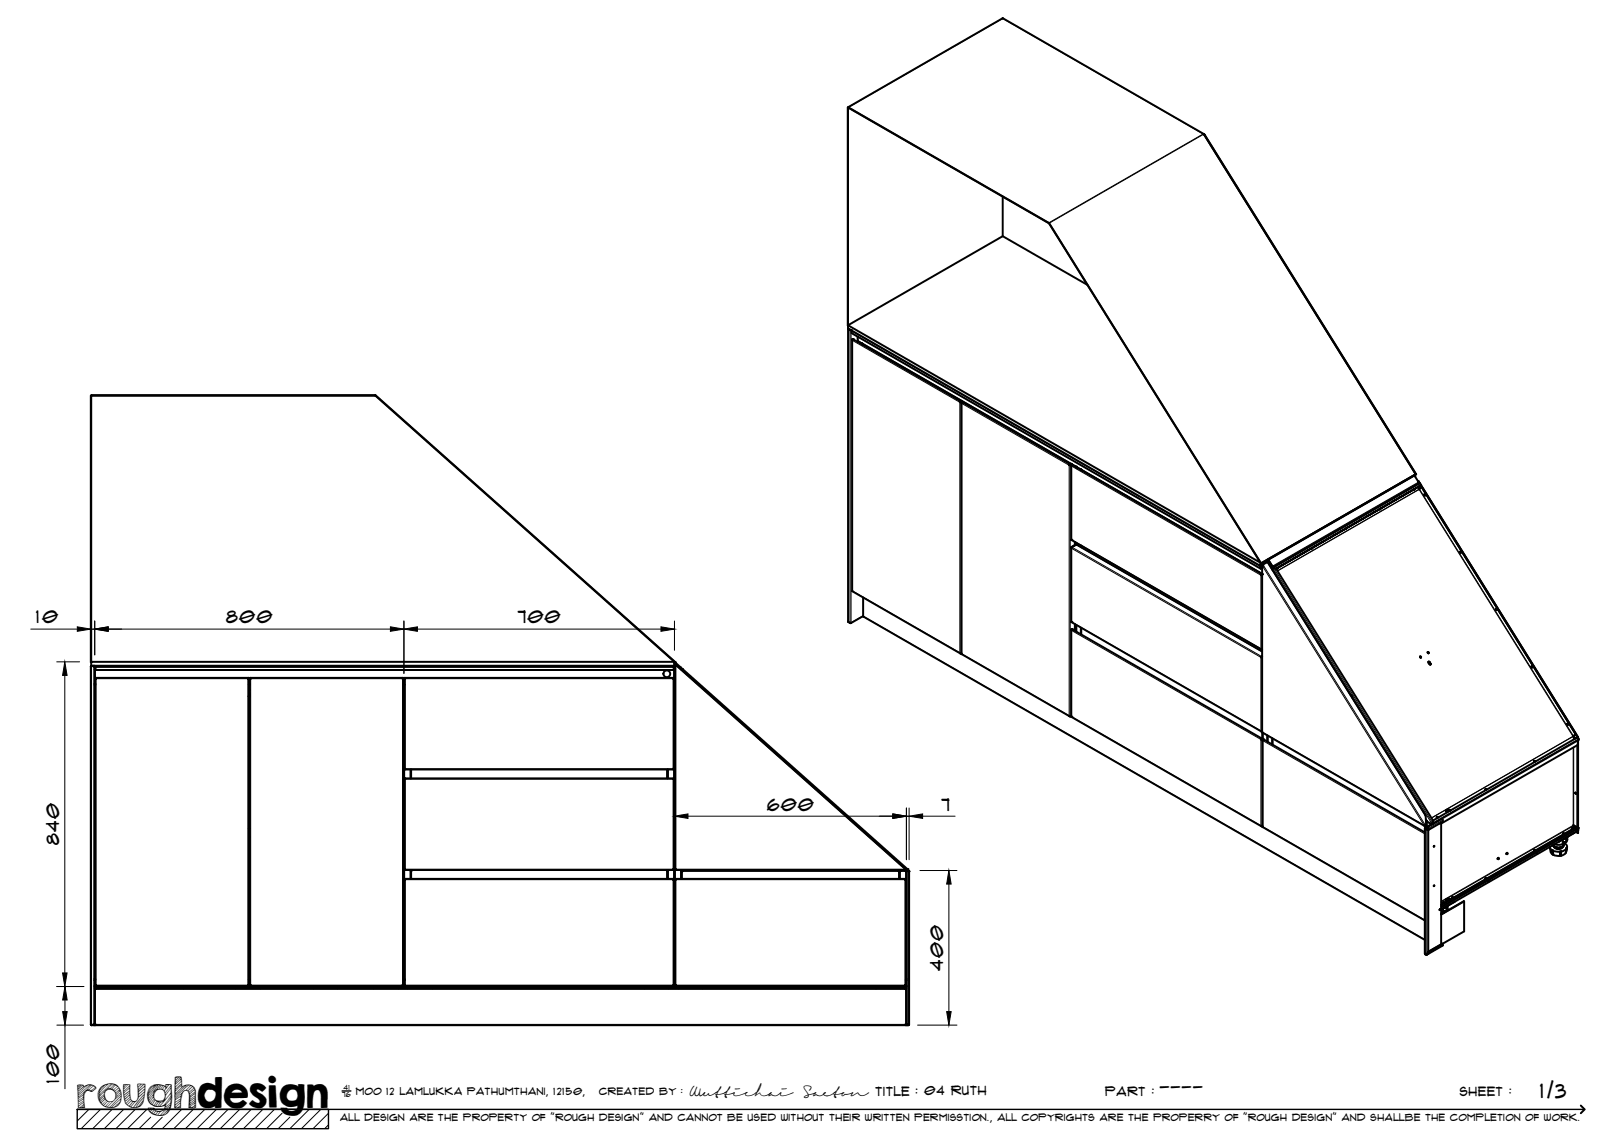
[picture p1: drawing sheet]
<svg xmlns="http://www.w3.org/2000/svg" width="420mm" height="297mm" viewBox="0 0 420 297" stroke-linecap="round" stroke-linejoin="round" font-family="sans-serif">
<!-- layer: Visible -->
<g fill="none" stroke="#000" stroke-width=".51">
<path d="M259.4 4.8h.1M219.4 27.8l40.1-23.1 52 30M311.5 34.8l54.9 87.9zM311.6 35l54.7 87.7-40.1 23.1-54.8-88M311.7 34.8l-.4-.1 .3 .3M259.4 50.9v10.2M271.3 57.7l-51.9-29.8v56.4v-56.5l52 30M271.3 57.6l55 88.1 40-22.9M259.4 61.1l-40 23.1 106.7 61.4v.8l-106.7-61.4v-.8M259.4 61.1l21.9 12.6M219.4 85.1l.1 75.8M219.5 85v.2z"/>
<path d="M219.9 85.4h.1M220 85.4h.2h-.3M220.3 85.7v.5M220.3 86.1l.1 .1M220.3 86.2l105.8 60.9M220.4 85.5l-.1 .2M220.5 87.9v65M220.7 87.8h.1M220.6 87.7h-.1M220.7 87.8l-.2 .3v-.3l.1 .1M220.7 87.8l27.9 16.1M221.9 87.1v1.4l.1-.2"/>
<path d="M221.9 88.4v.1M222 88.3l104.5 60.2M222.9 89.1h.3M223 89h.2M223 88.9l-.1 .2M223.1 88.9l.1 .2M223.1 88.9l-.2 .2M223.1 88.9h.1M223.2 89.1v.1M223.2 88.9v.2M223.2 89l.1 .1M223.3 89l-.1 .2v-.2"/>
<path d="M97 102.2l-73.4 .1-.1 69.1 .1-69 73.4-.1M97.1 102.2l.1 .1M97.1 102.3v.1M97.1 102.4l77.6 68.9M97.2 102.3l77.5 69M248.4 104.1l.2-.2-.3 .2M248.5 104h-.1M248.6 103.9l-.2 .2M248.6 103.9l.4 .2M248.6 103.9h-.1M248.7 103.9h-.1M248.8 104.2v65l27.9 16.1"/>
<path d="M248.9 104h-.1M249 104.1l-.2 .3v-.4l.1 .2M249 104.1l27.9 16M249 104.1h-.1M277.1 120l-.1 .2M276.7 120.3l.2-.1-.3 .2M276.8 120.3h-.1M276.9 120.1l-.2 .2M276.9 120.2l.3 .1M276.9 120.1v.1M276.9 120.2h-.1M277 120.2l.2 .1"/>
<path d="M277 120.2h-.1M277.1 120.1h.1M277.2 120.4v19.3l49.1 28.3M277.2 120.3v.3l.2-.3M277.2 120.3l.1 .1M277.2 120.1l-.2 .1M277.3 120.1v.1M277.3 120.3h.1M277.3 120.3h-.1M277.3 120.1v.2M277.4 120.3h.1M277.4 120.3l49.1 28.3"/>
<path d="M277.4 120.3h-.1M278.3 120.7v.1M278.5 120.9h-.1M278.5 120.8h-.2M278.6 120.8v.1M278.6 120.9h-.1M279.6 121.4l-.1 .1M279.7 121.5v.1M279.7 121.5l-.1 .1M279.7 121.5h.1M279.7 121.6h.1M279.8 121.5l-.1 .1"/>
<path d="M279.8 121.6v.1M279.9 121.6l-.1 .1M348.1 136.8h.1M348.3 136.7l-.2 .2M348.3 136.7l-.1 .2-.1-.1M357.1 131.6l-.1 .2M357.2 131.6l-.1 .2-.2-.1M365.9 126.5l-.1 .2M366 126.5l-.1 .2-.1-.1M366.1 122.8v.5M366.8 124.4l.3 .2M367 124.7h.1"/>
<path d="M367.1 124.7l-1.3-1.7-37.8 21.9M367.1 124.6h-.2l.2 .1M367.1 124.6l-.1 .1M367.1 124.6l.3 .5M367.1 124.7v.2l-.1-.2M367.1 125.9l.1 .7 .7-.6M367.1 125.1l-37.8 21.8h.2M367.1 125.1h.3l.3 .4M367.2 125l-.1-.2v.3M367.6 125.6l40.6 65.2M367.7 125.5l40.6 65.2M367.8 126.1l39.9 63.9-.7 .5"/>
<path d="M368.5 127.9l.2 .3zM368.5 127.9l.2 .3M368.6 127.9l.1 .2M220.5 152.9l27.9 16.1M220.5 152.9h.1M223.3 159.5l145.3 83.7M223.3 154.6v4.9M223.3 159.4l-3.2 1.8M223.3 159.5h.1M277.2 141.7v19.3l49.1 28.2M277.2 141.5v.4l.1-.3M277.2 141.5l.1 .1"/>
<path d="M278.1 140.2v.8M278.4 140.9h.1M278.3 140.9l-1.1 .6M278.4 140.9l-1.1 .7M278.4 140.9l48.1 27.7M278.5 140.4v.5M279.7 141.2v.4M326.2 146.5v.1M326.3 145.7l-.1 .1M326.3 148.8l.2-.1-.3 .1M326.3 146.4l.2 .1M326.4 148.7l-.1 .1"/>
<path d="M326.4 146.3l.1 .1M326.4 146.9l.2 .1M326.6 148.6h.1M326.5 148.6l-.2 .2M326.5 147l-.2-.2 .3 .3M326.5 146.2l-.3 .3-.1 .6 .1-.6M326.5 146.3l-.3 .3M326.5 148.5v.1M326.5 148.6h.1M326.5 146.2v43.3M326.5 146.2l-.4 .2M326.5 148.6h-.1"/>
<path d="M326.7 146.1h.1M326.7 146.1v.1M327.9 145.4l-1.2 .7-.1 .3v-.3l1.1-.7 .3 .1 40.8 65.4 .2 2.7M328 144.9v.5M328 145.4h-.1M328 144.9l1 1.5M328 144.9h.2M328.1 144.8l.1 .1M328.2 144.9l1 1.6M329 146.4l.3 .2M329 146.4l.2 .1M329.1 147v.3"/>
<path d="M329.2 146.5l.1 .1M329.2 146.5v.1M329.2 146.9v.1M329.3 146.6h.1M329.4 146.9h-.2h.3M329.5 146.9l.7 .3 40.6 65.1 37.4-21.5 .2 .6M329.5 146.9h.1M330.1 147.2l37.6-21.7zM330.6 146.9l-.2 .2M330.7 146.8l-.2 .3-.1-.1M339.4 141.8l-.1 .2M339.5 141.7l-.1 .3-.1-.1"/>
<path d="M377.7 142.7l.2 .3zM377.8 142.7l.1 .3M377.8 142.8l.1 .2M387 157.6l.2 .3zM387 157.6l.2 .2M387.1 157.6l.1 .2M23.5 172.5v92.6M23.6 171.2h150.9v1.1h-150.9zM23.7 172.3l-.1 .2M23.7 172.3l-.2 .2M24.3 172.3l.2 .2M24.3 172.3l.1 .2"/>
<path d="M24.3 172.3v.2h.2v92.6M24.5 173.2h.2M24.5 172.6h.2M24.5 172.8h.2M24.5 172.7h.2M24.5 173.3h.2M24.6 177.2v.1M24.6 177.1l-.1 .1 .1 .1M24.6 175.4l.2 .2zM24.6 175.4v79.7h-.1M24.7 176.9h-.2l.2 .1M24.7 172.5h149.6v.9h-149.6z"/>
<path d="M24.8 175.4v.2zM24.8 175.4h39.4M64.2 175.4v.2zM64.3 177h.3M64.3 175.4v79.7M64.4 179.6h.3M64.4 178.5h.3M64.6 175.4l.3 .2zM64.6 175.4v79.7M64.7 178.7h-.3M64.7 179.4h-.3M64.8 175.4l.1 .2z"/>
<path d="M64.8 175.4h39.4M104.2 175.5l-.1 .1 .1-.1M104.2 175.4l-.1 .2zM104.4 177.2v.1M104.4 177.1l.1 .2M104.4 177.3h.1M104.4 177h.2M104.4 175.4v79.7M104.5 177.3v76l-.1 .2 .1 .2M104.5 177.3h.1M104.6 177.2v.1M104.6 177.1l-.1 .1v76.1"/>
<path d="M104.6 175.4l.2 .2zM104.6 175.4v23.7M104.8 175.4v.2zM104.8 175.4h69.4M174.2 175.4v.2zM174.3 173.3h.2v3.6h-.2M174.3 172.6h.2M174.3 172.8h.2M174.3 172.7h.2M174.3 177.2l.2 .1M174.3 177.1l.2 .2M174.3 175.4v23.7"/>
<path d="M174.4 176.8v.1M174.5 177.3v76l-.2 .2 .2 .2M174.5 171.7l.2-.2-.2 .2v1.5h-.2M174.5 173.2v80.1M174.5 171.4h.1M174.5 176.8l-.1 .2M174.7 171.3l.1 .1M174.7 171.5l1.6 1.4M174.8 172l-.2 53.1M174.8 172l.1 .2-.3-.2M174.8 171.9l.1 .3-.1-.2M174.8 171.9v.1"/>
<path d="M174.8 171.9l59.6 53M176.2 172.8l.1 .1M176.3 172.9l.1 .3M176.3 173.1l.1 .1M176.4 173.2h.3M176.6 173.2h-.2M176.6 173.2h.1M176.7 173.2l58.1 51.7M219.5 160.9l.4 .3M219.9 161.1l.3 .1zM220 161.2h.1M248.8 169l-.5-.1 .2 .1"/>
<path d="M248.8 169.2h.1M277.2 162.9v22.5l49.1 28.4M277.2 162.8v.3l.2-.3M277.2 162.8l.1 .1M277.4 162.8h.1M277.3 162.8h-.1M277.4 162.8l49.1 28.3M278.1 161.5v1.7M278.5 161.7v1.7M279.7 162.4v1.8M326.3 170l.2-.1-.3 .2M326.3 170h.1"/>
<path d="M326.4 168l-.2-.1 .3 .1M326.4 169.9l-.1 .1M326.4 169.9h.1M326.5 169.8l-.1 .1M326.5 169.9h.1M349.4 179.7l.3 .3 .1 .5M367.4 169.9l.2 .3zM367.4 169.9h.2v.3l-.2-.1zM369.4 168.8l.2 .2M369.4 168.7l.2 .3M369.4 168.7l.2 .1v.2l-.2-.1zM369.5 171.3l.5 .5-.2-.4"/>
<path d="M369.5 171.5l.3 .4M369.6 171.2l.2 .1M369.9 171.3l.3 .5-.4 .1M369.9 171.3l-.3-.1v.3M370 171.8v.2M370.1 171.7v.3M396.2 172.4l.2 .3zM396.3 172.4l.1 .3M396.3 172.4l.1 .2M64.3 180.1h.3M64.3 180.2h.3M104.7 199l.1-.1z"/>
<path d="M104.8 199h69.4M106.3 199.1v2.3M172.7 199.1v2.3M174.2 198.9l.1 .2zM277.2 185.2l-.3 .2-.3-.2 .2 .1M326.3 191.3l.2-.1-.3 .1M326.3 191.3h.1M326.4 189.2l-.2-.1 .4 .1M326.4 191.2l-.1 .1M326.5 191.1l-.2 .2M326.5 191.1l.4 .2M326.5 189.5l42.1 24.2"/>
<path d="M326.5 191.1h-.1M326.6 189.5h.1M326.6 191.1l-.1 .1M326.6 191.5l.1 22.5 41.9 24.2M326.7 189.6l.1 1.7M326.9 191.3h-.1M326.9 191.3l-.2 .3v-.3v.1M326.9 191.3l41.7 24.1M328 190.3v1.6M329.2 191.1v1.6M396.9 197h.3M396.9 196.9l.3 .1h-.1z"/>
<path d="M397 197h.2M405.5 187.3l.2 .3zM405.5 187.2l.2 .3M405.6 187.3l.1 .1M407 190.5v.1M407 190.6l.8 .4M407.2 191h.3M407.2 190.9l.3 .1-.1 .1zM407.3 191.1h.2M407.7 190l-.7 .5M408.1 192.8v21M408.2 192.8l-35.3 20.3"/>
<path d="M408.2 190.8h.1M408.2 191.6v22.2l-35.3 20.4M408.3 190.7v.3M408.3 191.5v22.8M408.3 190.7l-.1 .1M408.4 191.4l-37.8 21.8M64.3 216.6h.3M64.3 214.4h.3M104.6 201.4l.2 .2zM104.6 201.4v23.7M104.8 201.5h.1M104.8 201.4h69.4"/>
<path d="M174.2 201.5h.1M174.2 201.4v.2zM174.3 201.4v23.7M326.6 213.7h-.4l.2 .1M326.7 213.9v.1M368.6 213.6h.1M368.6 214.4v32.3l.3 .3M368.7 213.6h.1M368.7 213.6l.1 .1M368.7 214.3v.1M368.8 213.7l.2-.1zM368.8 213.6h-.3l.3 .1"/>
<path d="M368.9 212.1l.3 .4 1.2 .7M369 212.4h-.1M369 212.4l.2 .1M369.1 214.3l-.2 .3M369.1 212.3l-.1 .2M369.1 214.4l-.1 .1M369.1 214.5l-.1-.2 .2 .3M369.1 214.5l.4 .3zM369.1 212.5h.1M369.2 212.6h.1M369.1 212.6v1.4M369.2 212.5h-.3h.2"/>
<path d="M369.2 212.5v.1M369.2 214.6h-.3l.6 .2v31.5l-.4 .7-.2-.1M369.2 214.2l.3 .2M369.2 214.2h-.4l-.1 .2M369.3 214.2l.2 .2M369.3 214.2l-.6 .1M369.5 214.3v.4M370.2 213.2l.1 .1M370.2 213.1v.2M370.4 213.2h.1M370.4 213.2l-.2 .1M370.4 213.2l-1.7 1"/>
<path d="M370.6 213.2h.1M370.6 212.9l.1 .2-.3 .1M370.7 212.9l-.2 .4 .1-.2M370.7 212.9l.1-.6-.1 .6M371 218.9v.2zM371 218.9l-.1 .1M371.7 211.5h.3M371.7 211.4l.3 .1h-.1zM371.8 211.5h.2M372.7 213l-.2 .1M372.9 212.9v31.4M373 211.9l.2 .1 .1 .6-3.8 2.2v-.4"/>
<path d="M375.2 209.7l-.7-.1-.4 .3 .5-.4 .7 .2-.4-.2h-.5l-.3 .4 .4 .3M384.3 204.3h.3M384.3 204.1l.3 .1-.1 .1zM384.4 204.3h.2M396.9 220h.3l-.1 .1zM400.9 219.1l.6 .8M401 219.3l.2 1.2M401.5 220l.2 1.1M401.5 220l.2 .2M401.6 219.9l.1 .2M401.8 218.8h.1M401.9 218.8v-.2l.1 .4"/>
<path d="M402 218.8v.2M402 218.8v.3M402 219h.1M402 219.1l.2 .1M402.1 219.1a1.32 1.32 0 0 0 2.2 0M402.2 219.1v.1M402.2 219l.1 .1M402.3 219.2h.1M402.3 219.2h-.1M402.3 219.1v.1M402.3 219.1l.2 .3M402.6 219.3h.1"/>
<path d="M402.6 219.3l.3 .1M402.7 219.2l-.2 .2v-.2M402.9 219.4h.2M402.9 219.3v.2M403.1 219.3l.1 .2 .1-.2M403.1 219.3l-.2 .2M403.3 219.3l.2 .2M403.3 219.4l.2 .1M403.7 219.3l-.2 .1M403.7 219.2l.2 .2-.1-.2M404.1 219.1l-.4 .2M404.1 219.2h.1"/>
<path d="M404.2 219l-.1 .1M404.2 219.1v.1M404.3 218.4l-.8 .2-1.3-.1M404.3 217.2v1.1M404.3 219h.1M404.3 218.3v.1M404.4 219.1l-.2 .1M404.4 215.8h.3M404.4 215.6l.3 .1-.2 .1zM404.4 218.8l-.1 .3M404.4 218.8v.2M404.4 215.8h.2"/>
<path d="M404.5 218.8h.1M404.5 218.6v.2M404.5 217.9l-.1 1.1M404.5 218.1h.2M404.7 218.2h.2a.96 .96 0 0 1 .5 1.1M405.3 219.4v.1M405.3 219.4h.1M405.3 219.5h.1M405.3 219.3v.2M405.3 219.5l-.1 .8a1.25 1.25 0 0 1-1.3 1.1M405.3 219.5l-.5 .5-.9 .3M405.3 216.7v.1"/>
<path d="M405.4 219.4l-.2 1.1M405.4 219.3l-.2 1.2M405.5 216.6l-.2 1.2-1 .2M405.7 216.4l-1.1 .6h.5l.2-.3M406.6 214.4h.4M406.7 214.3l.3 .1-.2 .1zM406.7 214.5h.2M407 213.6l.8 .4M407 213.6l.9 .4M407 213.5l.1 .2M407.1 213.7l.6 .3M407.2 214.1h.3"/>
<path d="M407.2 214l.3 .1-.1 .1zM407.3 214.1h.2M407.3 215.5l-3.9 2.3M407.6 205.1l.1 .3zM407.6 205.1l.2 .3M407.7 205.1l.1 .2M408 214.4l.1 .1-.2 .2-.1-.2M408.1 214.5l-.3 .1M408.2 214.3l-35.3 20.4M408.2 215v.5M408.2 214.2v.1M408.3 214.9v.6l-.6-.2"/>
<path d="M104.6 225.1l.2-.2zM104.6 227.4l.2 .2zM104.6 227.4v27.7h-.1v-1.4h.1M104.8 227.4v.2zM104.8 225.1h69.4M104.8 227.4h69.4M106.3 225.1v2.3M106.3 225.1l.2 .1h-.2M172.5 225.1l.2 .1zM172.7 225.2v2.2M174.2 224.9v.2zM174.2 224.9l.1 .2z"/>
<path d="M174.2 227.4v.2zM174.3 227.4v27.7M174.6 227.4l.3 .2zM174.6 225.1l.3-.2-.1 .2M174.6 227.4v27.7h-.1v-1.4h.1M174.6 225.1h59.6M174.8 227.4l.1 .2zM174.8 227.4h59.4M174.8 224.9v.2zM176.3 225.1v2.3v-1.9h.2v-.2h56v.2h.2v1.9v-1.9l.2-.2-.1 .2M176.5 225.3l-.2 .2 .2-.1M232.5 225.3l.2 .2-.2-.1"/>
<path d="M232.6 225.1l.1 .1M232.7 225.2v.1M232.7 225.2l2 .1M232.9 225.3l-.2 .2M234.1 224.9l.2 .2zM234.2 224.9l.1 .1M234.3 227.5l-.2 .1 .1-.1M234.3 227.4l-.2 .2zM234.3 225.3v.2M234.3 225.4l.1 .1M234.3 225.4h.2l-.2 .1M234.3 225.4v.1"/>
<path d="M234.4 224.9l-.1 .1M234.4 224.9h-.3l.2 .1M234.4 227.4v27.7M234.5 225.5v39.6h.2v.2M234.7 225.3l-.2 .2M234.7 225.3l-.1 .2M234.8 224.9v.3zM234.8 225.2h-.1M235 225.3l.2 .2zM235 225.4l.2 .1v39.6l-.2 .1M235 225.3l-.5 .2M371 229.1v.2z"/>
<path d="M371 229.1l-.1 .2M372.6 235.2l-.1 .2M372.6 235.2l.1 .1-.2 .2zM372.9 236.6l5.9-3.4-5.9 3.5M373.4 236.2l-.5 .2M373.4 235.1v1.1M373.4 233.6h.3M373.4 233.5h.3l-.1 .1zM373.5 233.6h.2M373.6 235.7v.5M373.6 235.9l.1 .2M374.2 232.9h.4"/>
<path d="M374.3 232.8h.3l-.2 .1zM374.5 234.4l-.1 1.2-1 .2M374.8 234.2l-1.1 .7 .4-.1 .3-.2M375.2 232.8l-.7-.1-.4 .3M375.2 232.7l-.7-.1-.4 .3M375.3 232.7l-.4-.2-.7 .2-.1 .3 .3 .2M375.7 232.3h.3M375.7 232.2h.3l-.2 .1zM375.7 232.3h.2M376.3 233.4l-3.4 1.9 35.4-20.4-.1-1.1-35.3 20.3M378.8 233.2v7.8l-9.3 5.3v.4M384.3 227.3h.3"/>
<path d="M384.3 227.2l.3 .1-.1 .1zM384.4 227.4h.2M385.1 227.9l.1 .1-.2 .2zM385.1 227.9l-.1 .3M387.5 222.2l.1 .1M387.6 222l.2 .1M387.6 222h.1M387.7 222l-.2 .1 .1 .2M387.7 222.1v.2zM389.7 220.9l.2 .1M389.7 220.9h.1M389.8 220.7l.2 .1"/>
<path d="M389.9 220.7h.1M390 220.7l-.2 .1v.2M390 220.8l-.1 .2zM396.9 220.1h.3M397 220.1h.2M397.7 220.6l.1 .1-.2 .2zM397.7 220.6l-.1 .3M401.2 220.5l.5 .6M401.7 220.1l.1 .9a1.26 1.26 0 0 0 1.8 .3v-.9M401.7 220.1l1.1 .3h.8M401.8 221l-.1 .1M403.6 220.3v.1"/>
<path d="M403.6 220.9h.1M403.9 220.4v-.1l-.1 1.1-.2-.9M403.9 220.4l-.3 .1M403.9 220.3h-.3M405.1 220.5h.1M405.2 220.5h.1M24.5 255.8l.2 .2zM24.5 255.3h80v-.2v.2h70v-.2v.2h60M24.5 255.3h80zM24.5 253.7h.1M24.5 255.1l.2 .2M24.5 255.1l.2 .1"/>
<path d="M24.6 253.3v.1M24.6 255.8v.1M24.6 255.8h209.8M24.6 253.3h-.1l.1 .2-.1 .2M24.6 253.6l-.1 .1M24.7 255.1v.2h79.6M24.7 255l.1-.1-.2 .2zM24.8 255h39.4M25.9 255.6h-.5v.2M25.9 255.4v.2M31.8 255.6v.2M41 255.6v.2"/>
<path d="M47.4 255.6v.2M61 255.6v.2M64.2 254.9l.1 .2zM64.3 253.4h.3M64.3 253.5h.3M64.7 255l.2-.1-.3 .2zM64.8 255l39.4 .1M67.4 255.6v.2M81 255.6v.2M87.4 255.6v.2M96.6 255.6v.2M103 255.6v.2"/>
<path d="M103.1 255.4v.2h-77.2M104.1 254.9l.3 .2zM104.2 255v.1M104.3 255.2l.2-.1-.2 .2M104.3 255.1v.2M104.4 253.3h.1M104.4 253.6l.1 .1M104.4 253.7h.1v1.4h-.1M104.4 253.3v.1M104.5 253.3l.1 .2-.1 .2M104.5 253.3h.1M104.5 255.3l70 .1"/>
<path d="M104.6 253.3v.1M104.6 253.6l-.1 .1M104.7 255.2l-.2-.1 .2 .2M104.7 255.1v.2h69.6M104.7 255l.1-.1zM104.8 255h69.4M105.9 255.6h-.5v.2M105.9 255.4v.2M111.8 255.6v.2M166.6 255.6v.2M173 255.6v.2M173.1 255.4v.2h-67.2"/>
<path d="M174.2 254.9l.1 .2zM174.3 255.1v.2M174.3 253.6l.2 .1M174.3 253.7h.2v1.4h-.2M174.4 255.1l-.1 .1M174.4 255.1l-.1 .2M174.5 253.3l-.2 .1M174.5 253.3l.1 .1M174.5 253.3l.1 .2-.1 .2M174.5 255.3l-70 .1M174.5 255.3h60M174.6 253.6l-.1 .1"/>
<path d="M174.7 255.2l-.2-.1 .2 .2M174.7 255.1v.2h59.6M174.7 255l.2-.1-.3 .2zM174.8 255l59.5 .1M175.9 255.6h-.5v.2M175.9 255.4v.2M181.8 255.6v.2M226.6 255.6v.2M233 255.6v.2M233.1 255.4v.2h-57.2M234.1 254.9l.3 .2zM234.2 255l.1 .1"/>
<path d="M234.3 255.1v.2M234.4 253.3h.1l-.1 .2 .1 .2M234.4 253.6l.1 .1M234.4 253.7h.1M234.4 255.1h.1M234.4 255.8l-.1 .2 .2-.2-.2 .2 .1-.1M234.4 253.3v.1M234.5 255.1l-.2 .2M234.5 255.1l-.2 .1M368.9 246.9l.2 .1M369 247h.1M369.5 246.7v-.4l-.5 .7"/>
<path d="M369.5 246.7l-.4 .3M373.2 244.7l-3.8 2.2 .1-.2M373.3 244.6l-.1-.5-3.7 2.1M373.3 244.6l-.1 .1M23.5 265.1h.2v.2M23.5 265.1l.2 .2M23.6 265.1l.1 .1M23.7 265.2v.1M24.4 265.1l-.1 .2 .2-.2M24.5 265.1h-.2v.2h-.6M24.5 265.1v.2M24.6 265.1l-.1 .2z"/>
<path d="M24.6 265.3h209.8M24.6 265.2h.1M234.3 265.1l.2 .2zM234.5 265.3v-.2l.2 .2M234.6 265.1l.1 .2M234.7 265.3h.3M235 265.1h.2l-.1 .2z"/>
<circle cx="64.2" cy="175.5" r=".08"/>
<circle cx="172.5" cy="174.3" r=".88"/>
<circle cx="174.2" cy="175.5" r=".08"/>
<circle cx="104.8" cy="225" r=".08"/>
<circle cx="174.2" cy="227.5" r=".08"/>
</g>
<!-- layer: Visible Narrow -->
<g fill="none" stroke="#000" stroke-width=".26">
<path d="M219.3 27.9l40.1-23.1 51.9 29.9-40 23M311.4 34.7l-40 23.1M311.6 34.9h.1M219.5 85.2l.4 .2v75.7l-.4-.2zM220.2 85.4h.1M220.2 85.4v75.7l3.1-1.8M220.3 86.2l105.9 60.9M220.3 85.7l105.8 60.9M220.5 88.1l27.8 16v64.8l-27.8-16zM220.6 87.8h.1M222 88.5l.9 .6M222 87.1v1.1l104.5 60.2"/>
<path d="M222.9 89.1h.1M223.2 89.2l53.8 31M23.5 102.5h73.7M23.7 102.2v.1M97 102.2v.1M97.2 102.3l-.1 .1M248.6 103.9v65.2M248.8 104.4l27.8 16v64.8l-27.8-16zM248.9 104.1h.1M276.9 120.2v65.2M277 120.2h.1M277.2 120.6l49 28.2v19.1l-49-28.3z"/>
<path d="M277.3 120.3v.1M366 123.1l-37.9 21.9M367 124.7l-37.8 21.8M367.1 125.1v-.2l-37.8 21.7v.3M367.1 126.6l-36.6 21.1M367.3 126.6l39.8 63.8M367.4 125.1l-37.9 21.8 41.2 66 37.7-21.7M223.4 154.6v4.9l145.2 83.6M277.2 141.9l49 28.2v19l-49-28.2zM277.3 141.6l49.1 28.3M277.3 141.6h.1M278 140.2v.9"/>
<path d="M278.2 140.3v.6M278.4 140.9h.1M278.4 140.9l48.1 27.7M278.5 140.5v.4M279.5 141v.5M279.8 141.2v.5M326.2 147.1h.1M326.2 146.4h.1M326.2 146.7l.3 .2M326.2 146.4l.3 .2M326.3 146.4l.2 .2M326.3 146.4l.2 .1"/>
<path d="M326.5 148.7v19.3M326.6 146.4l41.9 67.2-41.9-24.1zM326.6 146.1h.1M326.7 146.1h.1M326.7 146.1l42.1 67.5M327.7 145.4l.1 .1M327.9 145.4l41 65.8M328 144.9v.6M329 146.4v.7M329.1 146.4h.1M329.2 146.9l41.3 66.4M329.4 146.9h.1"/>
<path d="M330.5 147.8l36.7-21.2 39.8 63.9M23.7 172.5h.6v92.6h-.6zM24.5 173.1h.2M24.5 172.8h.2M24.5 172.6h.2M24.7 173.4v2M24.7 173.3h149.6M24.7 172.7h149.6M24.8 175.5h.1M24.8 175.6h39.4v79.3h-39.4zM64.2 175.5h.1M64.3 176.9h.3"/>
<path d="M64.3 177.3h.3M64.3 179.9h.3M64.8 175.5h.1M64.9 175.6h39.2v79.3h-39.2zM104.2 175.5h.1M104.4 176.9h.2M104.8 175.5h.1M104.8 175.6h69.4v23.3h-69.4zM174.2 175.5h.1M174.3 173.4v2M174.3 173.1h.2M174.3 172.8h.2"/>
<path d="M174.3 172.6h.2M174.7 171.5v.5M174.9 172.2l59.2 52.7h-59.2zM176.1 172.7v.4M176.4 173.2l58.4 52M277.2 163.1l49 28.2v22.4l-49-28.3zM277.3 162.8v.1M278 161.4v1.8M278.2 161.6v1.7M278.5 161.7v1.8M279.5 162.3v1.7M279.8 162.5v1.7"/>
<path d="M326.5 168v.5M326.5 169.9v19.4M369.8 171.4h.1M369.9 171.3l-.1 .1M370.1 171.7l-.1 .1M370.1 171.7h.1M64.3 180.1h.3M104.7 199.1v2.3M106.1 199.1v2.3M106.5 199.1v2.3M172.5 199.1v2.3M172.9 199.1v2.3"/>
<path d="M174.3 199.1v2.3M326.5 189.3v1.8M326.5 191.2v22.6M326.7 189.6v1.6M326.8 191.3v.1M327.7 190.2v1.6M328 190.4v1.6M329 190.9v1.7M329.3 191.1v1.6M407 190.5l-36.7 21.1M407 190.6l-36.6 21.1M407 193.4v20.2l-34.1 19.6"/>
<path d="M407.1 193.3v20.3M64.3 216.4h.3M64.3 214.6h.3M104.8 201.6h69.4v23.3h-69.4zM368.6 215.8l-41.9-24.2v22.3l41.9 24.2M368.7 214.4l.2 .2v32.3l-.2-.1zM368.8 213.6v.1M368.9 213.7v.4M368.9 212.2l.1 .1M368.9 212l.4 .6M370.2 213.3l-1-.6v1.2M370.6 213v.1"/>
<path d="M373.1 211.9l-4.1 2.4-.2-.1 1.6-.9M373.3 212.2l-4.1 2.4v32.3l4.1-2.3M403.4 217.7h.1M404.3 218.4l-.8 .1-1.3-.1M404.3 217.2v1.2M404.3 218.3v.1M405.1 217v.9M405.1 217.9l-.7 .1M405.2 217v.9M405.2 217.8l-.1 .1M405.2 217.8v.1M405.5 217.2l-.3 .7"/>
<path d="M407.1 213.7l-34.2 19.7M407.2 215.5h.1M408.2 214.2h.1M408.2 214.2l-35.3 20.4M408.3 214.5l-35.4 20.4M104.7 225.1v2.3M104.8 225h.1M104.8 227.5h.1M104.8 227.6h69.4v27.3h-69.4zM106.1 225.1v2.3M106.5 227.4v-2.2h66v2.2M172.9 225.1v2.3"/>
<path d="M174.2 225h.1M174.2 227.5h.1M174.3 225.1v2.3M174.7 225.1v2.3M174.8 225h.1M174.8 227.5h.1M174.9 227.6h59.2v27.3h-59.2zM176.1 225.1v2.3M176.5 227.4v-1.9h56v1.9M232.9 225.1l.1 .2M232.9 227.4v-1.9h1.4v1.9M234.2 227.5h.1"/>
<path d="M234.4 224.9l-.3 .1M234.7 225.5h.3v39.6h-.3zM373.3 236.2v.1M373.3 236.2l-.4 .1M373.3 235.1v1.1M373.4 236.2h-.1M374.1 234.9v.8M374.1 235.7v.1M374.1 235.7l-.7 .1M374.2 235.7h-.1M374.2 235.7h.1M374.2 234.8v.9"/>
<path d="M374.5 235.1l-.3 .6M376.2 233.4h.1M24.7 256h209.6v9.1h-209.6zM24.7 255.1h.1M25.5 255.6v.2M26.1 255.6v.2M41.1 255.6v.2M41.7 255.6v.2M61.1 255.6v.2M61.7 255.6v.2M64.2 255.1h.1M64.3 253.2h.3"/>
<path d="M64.3 253.7h.3M64.3 255.1h.3M64.7 255.1h.1M81.1 255.6v.2M81.7 255.6v.2M96.7 255.6v.2M97.3 255.6v.2M104.2 255.1h.1M104.8 255.1h.1M105.5 255.6v.2M106.1 255.6v.2M166.7 255.6v.2"/>
<path d="M167.3 255.6v.2M174.2 255.1h.1M174.8 255.1h.1M175.5 255.6v.2M176.1 255.6v.2M226.7 255.6v.2M227.3 255.6v.2M234.3 255.1h.1"/>
</g>
<!-- layer: Visible -->
<g fill="#000">
<circle cx="220.2" cy="85.4" r=".25"/>
<circle cx="220.7" cy="87.8" r=".25"/>
<circle cx="248.6" cy="103.9" r=".25"/>
<circle cx="277.2" cy="139.7" r=".25"/>
<circle cx="278.4" cy="120.7" r=".25"/>
<circle cx="326.2" cy="146.6" r=".25"/>
<circle cx="326.5" cy="148.6" r=".25"/>
<circle cx="326.6" cy="146.4" r=".25"/>
<circle cx="174.5" cy="172.2" r=".25"/>
<circle cx="174.9" cy="172.2" r=".25"/>
<circle cx="277.2" cy="160.9" r=".25"/>
<circle cx="277.4" cy="162.8" r=".25"/>
<circle cx="277.2" cy="185.4" r=".25"/>
<circle cx="326.5" cy="191.1" r=".25"/>
<circle cx="326.9" cy="191.3" r=".25"/>
<circle cx="368.5" cy="213.6" r=".25"/>
<circle cx="369.3" cy="214.2" r=".25"/>
<circle cx="370.6" cy="213" r=".25"/>
<circle cx="408.2" cy="214.2" r=".25"/>
<circle cx="106.4" cy="225.2" r=".25"/>
<circle cx="172.6" cy="225.2" r=".25"/>
<circle cx="176.4" cy="225.5" r=".25"/>
<circle cx="232.6" cy="225.5" r=".25"/>
<circle cx="232.9" cy="225.4" r=".25"/>
<circle cx="234.1" cy="224.9" r=".25"/>
<circle cx="234.8" cy="224.9" r=".25"/>
<circle cx="235.1" cy="225.5" r=".25"/>
<circle cx="104.4" cy="253.7" r=".25"/>
<circle cx="104.6" cy="255.1" r=".25"/>
<circle cx="174.4" cy="253.7" r=".25"/>
<circle cx="24.3" cy="265.2" r=".25"/>
<circle cx="234.7" cy="265.2" r=".25"/>
</g>
<!-- layer: TitleBlock -->
<path d="M20 287h65v5h-65zM20 287h390M88.5 282.3h2.3" fill="none" stroke="#000" stroke-width=".36"/>
<path d="M409 286.1l1 .9-1 1" fill="none" stroke="#000" stroke-width=".51"/>
<g fill="none" stroke="#000" stroke-width=".26">
<path d="M23 287l-3 3.1M26 287l-5 5M29 287l-5 5M32 287l-5 5M35 287l-5 5M38 287l-5 5M39 289.1l-3 2.9M42 289.1l-3 2.9M47 287l-5 5M50 287l-5 5M53 287l-5 5M56 287l-5 5"/>
<path d="M59 287l-5 5M62 287l-5 5M65 287l-5 5M68 287l-5 5M71 287l-5 5M73 288l-4 4M75 289.1l-3 2.9M80 287l-5 5M83 287l-5 5M85 288l-4 4M85 291l-1 1"/>
</g>
<!-- layer: FD_Dimensions -->
<g fill="none" stroke="#000" stroke-width=".26">
<path d="M8 162.8h12M14.7 171.2h5.9M16.8 174.8v76.9M23.5 160.7v8.7M23.5 162.8h1M24.5 160.7v8.7M28 162.8h73M104.5 160.7v13.6M108 162.8h63M174.5 160.7v7.6M174.5 209.1v42.9M178 211.2h53"/>
<path d="M234.5 209.1v13.3M234.5 211.2h.7M235.2 209.1v13.3M238.7 211.2h8.4M238 225.2h9.6M245.5 228.8v33M14.7 255.3h7M16.8 258.7v3.1M14.7 265.2h6.9M16.8 265.2v16.5M237.4 265.2h10.2"/>
</g>
<g fill="#000" stroke="#000" stroke-width=".26">
<path d="M16.8 171.2l.6 3.6h-1.2zM20 162.2l3.5 .6-3.5 .6zM24.5 162.8l3.5-.6v1.2zM101 162.2l3.5 .6-3.5 .6zM104.5 162.8l3.5-.6v1.2zM171 162.2l3.5 .6-3.5 .6zM174.5 211.2l3.5-.6v1.2zM231 210.6l3.5 .6-3.5 .6zM235.2 211.2l3.5-.6v1.2zM245.5 225.2l.6 3.6h-1.2zM16.2 251.7h1.2l-.6 3.6zM16.8 255.3l.6 3.4h-1.2z"/>
<path d="M16.2 261.8h1.2l-.6 3.4zM244.9 261.8h1.2l-.6 3.4z"/>
</g>
<text font-size="9.7" x="19.9" y="286.8">roughdesign</text>
<g font-size="5.3">
<text x="300.1" y="283.6">----</text>
<text x="398.5" y="284">1/3</text>
</g>
<g font-size="4.6">
<text x="9.4" y="161.3">10</text>
<text x="58.5" y="161.3">800</text>
<text x="134" y="161.3">700</text>
<text x="198.5" y="209.7">600</text>
<text x="243.6" y="209.7">7</text>
<text x="15.3" y="218.7" transform="rotate(-90 15.3 218.7)">840</text>
<text x="244" y="251.2" transform="rotate(-90 244 251.2)">400</text>
<text x="15.3" y="280.3" transform="rotate(-90 15.3 280.3)">100</text>
</g>
<g font-size="3.4">
<text x="178.3" y="283.5">Wuttichai</text>
<text x="208.1" y="283.5">Saeton title : 04 Ruth</text>
</g>
<g font-size="3.3">
<text x="286" y="283.5">Part :</text>
<text x="377.7" y="283.5">sheet :</text>
</g>
<g font-size="2.7">
<text x="92.1" y="283.3">moo 12 Lamlukka pathumthani, 12150,</text>
<text x="155" y="283.3">created by :</text>
</g>
<text font-size="2.6" x="88" y="290.1">all design are the property of &quot;rough design&quot; and cannot be used without their written permisstion., all copyrights are the properry of &quot;rough design&quot; and shallbe the completion of work.</text>
<g font-size="1.9">
<text x="88.5" y="283.9">76</text>
<text x="88.9" y="282.1">41</text>
</g>
</svg>
